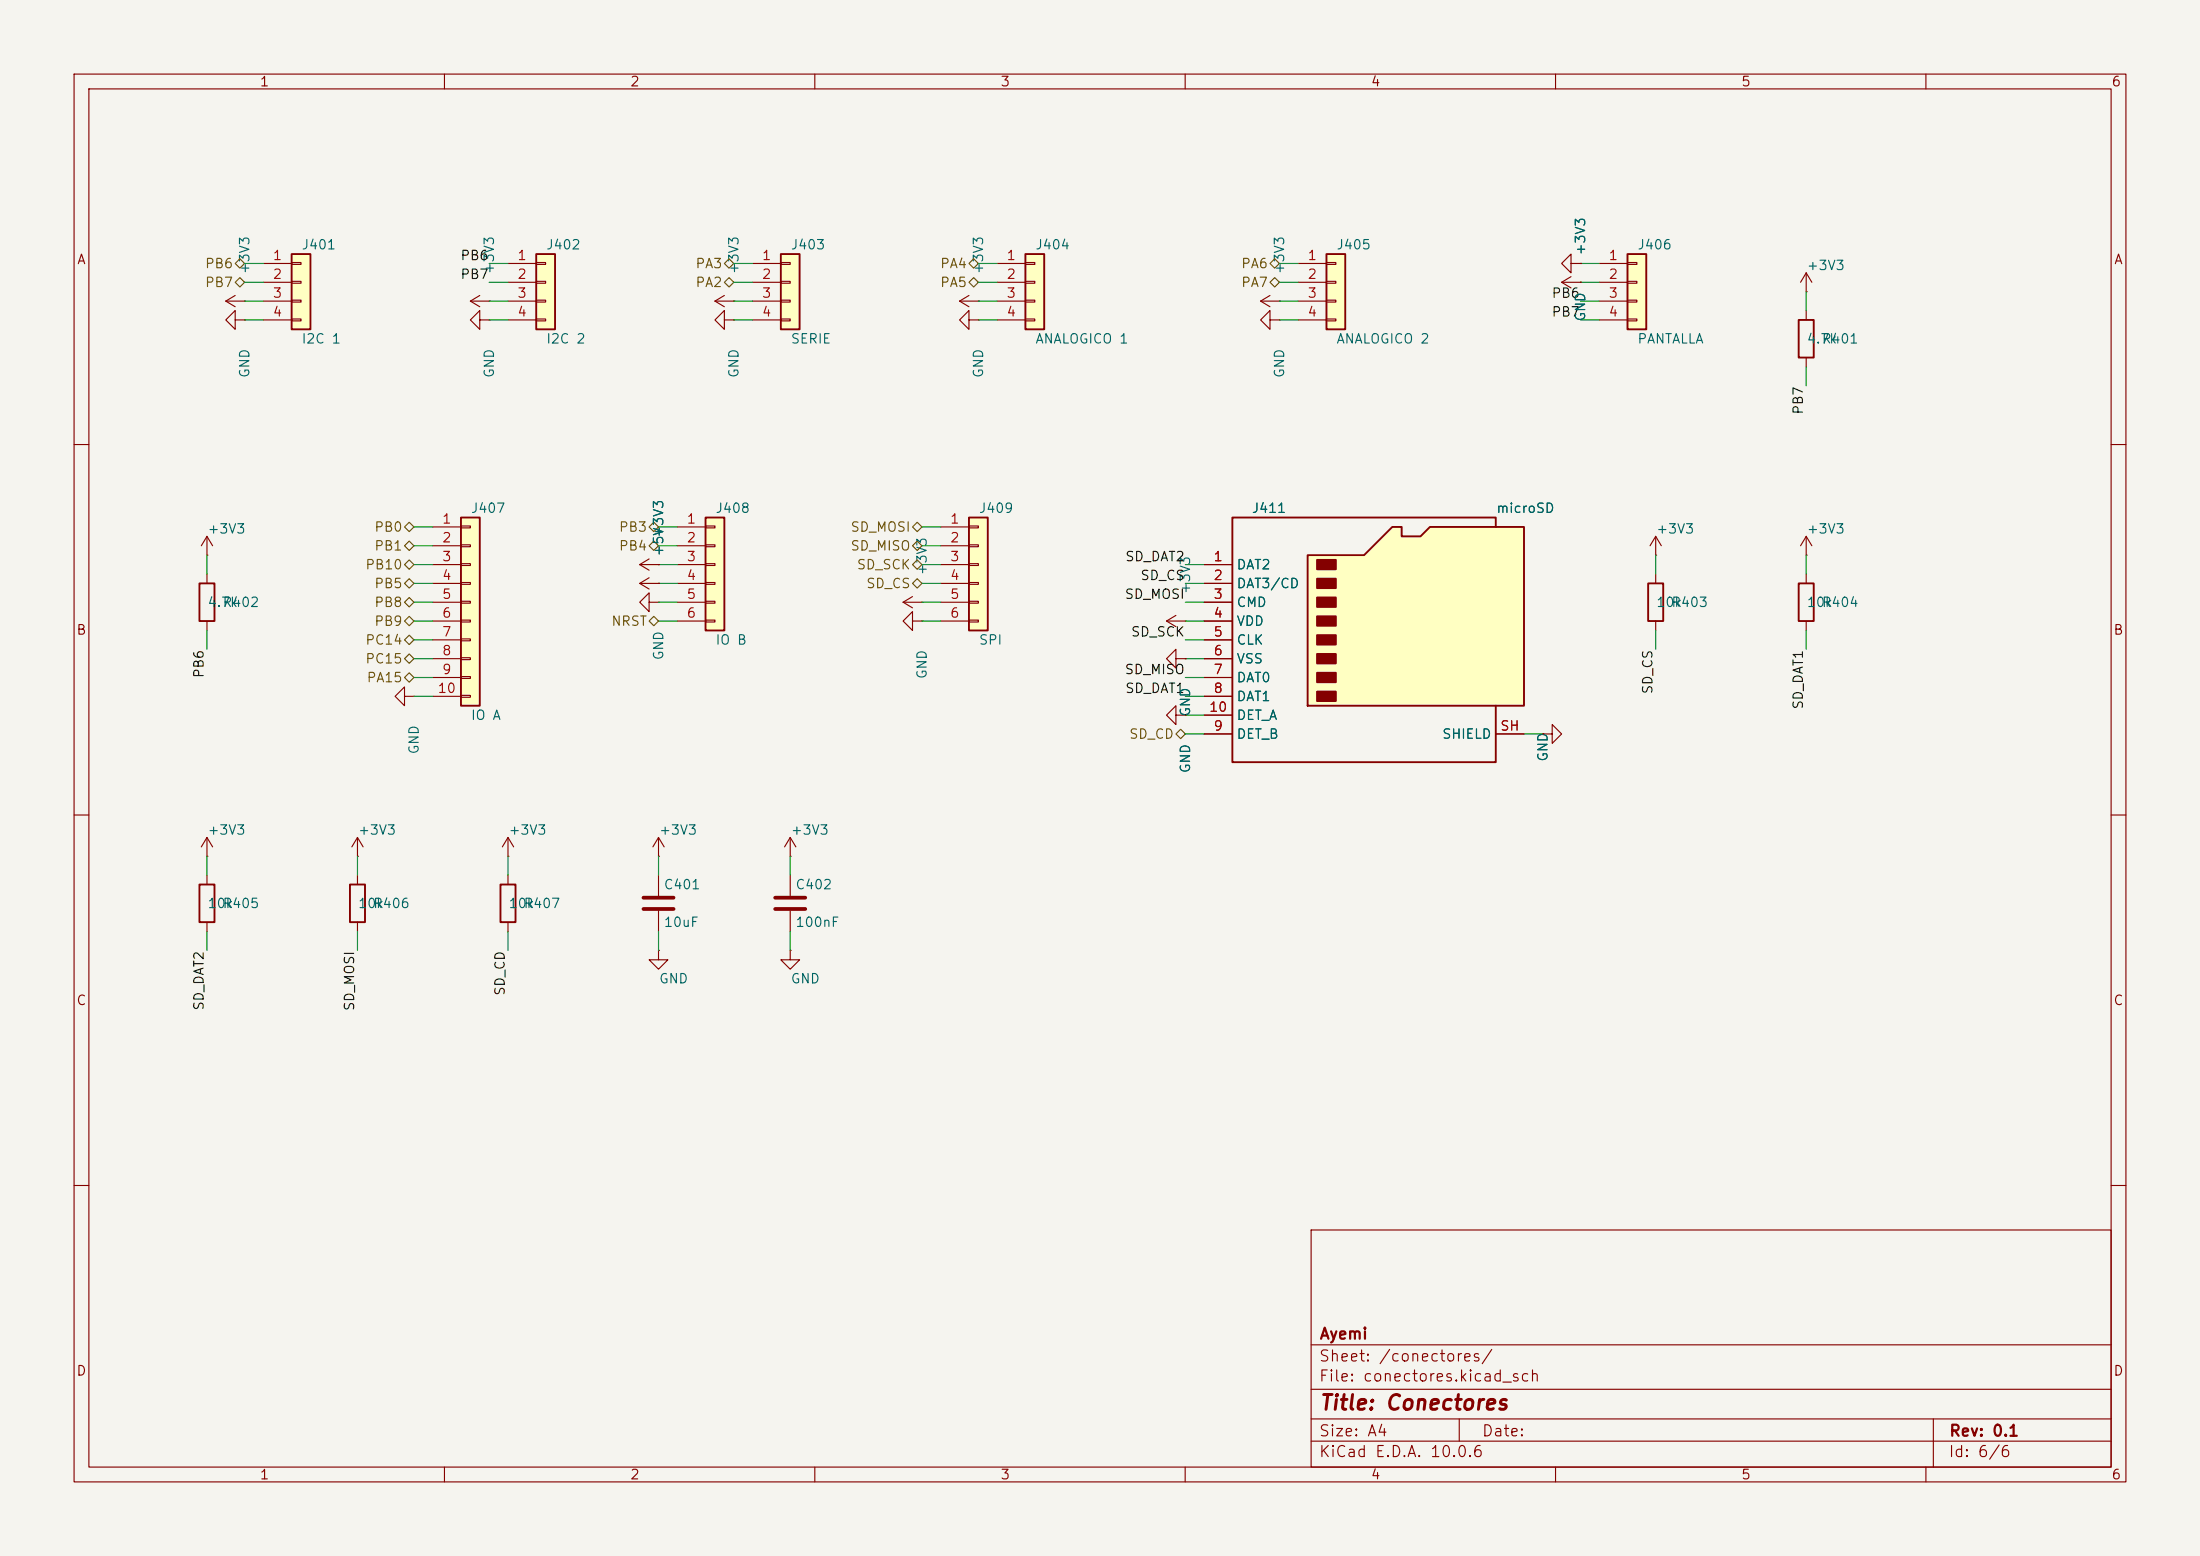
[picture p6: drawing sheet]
<svg xmlns="http://www.w3.org/2000/svg" width="297mm" height="210mm" viewBox="0 0 297 210" stroke-linecap="round" stroke-linejoin="round" font-family="sans-serif">
<path d="M0 0h297v210h-297z" fill="#f5f4ef" stroke="#f5f4ef" stroke-width=".14"/>
<g fill="none" stroke="#840000" stroke-width=".15">
<path d="M10 10h277v190h-277zM12 12h273v186h-273zM60 10v2M110 10v2M160 10v2M210 10v2M260 10v2M64.8 39.9l-1.3 .7M243.8 39.4h.1M243.8 36.8l-.7 1.3M243.8 36.8l.8 1.3M243.8 36.8v2.6"/>
<path d="M63.5 40.6l1.3 .8M63.5 40.6h2.5M66 40.6h.1M10 60h2M223.5 74.9h.1M223.5 72.4l-.7 1.3M223.5 72.4l.8 1.3M223.5 72.4v2.5M223.5 77.5v1.2M285 60h2M223.5 83.8v1.3M10 110h2"/>
<path d="M68.6 115.6h.1M68.6 113l-.8 1.3M68.6 113l.7 1.3M68.6 113v2.6M88.9 115.6h.1M88.9 113v2.6M88.9 118.1v2.8M88.9 113l-.8 1.3M88.9 113l.8 1.3M106.7 118.1v2.8M285 110h2M88.9 128.3v1.2h1.3l-1.3 1.3-1.3-1.3h1.3"/>
<path d="M88.9 128.3h.1M88.9 122.9v2.8M106.7 122.9v2.8M10 160h2M177 166h108v32h-108zM285 160h2M60 198v2M110 198v2M160 198v2M177 194.5h108M177 191.5h108M177 187.5h108"/>
<path d="M177 181.5h108M197 191.5v3M210 198v2M260 198v2M261 191.5v6.5"/>
</g>
<path d="M86.9 121.2h4M86.9 122.7h4M104.6 121.2h4.1M104.6 122.7h4.1" fill="none" stroke="#840000" stroke-width=".51"/>
<path d="M222.5 78.7h2v5.1h-2z" fill="none" stroke="#840000" stroke-width=".25"/>
<path d="M72.4 34.3h2.5v10.2h-2.5z" fill="#ffffc2"/>
<path d="M72.4 34.3h2.5v10.2h-2.5zM242.8 43.2h2.1v5.1h-2.1z" fill="none" stroke="#840000" stroke-width=".25"/>
<g fill="none" stroke="#840000" stroke-width=".15">
<path d="M68.6 35.6h3.8M68.6 38.1h3.8M72.4 35.4h1.3v.3h-1.3zM72.4 38h1.3v.2h-1.3zM210.8 38.1h2.6M210.8 38.1l1.3 .8M212.1 37.3l-1.3 .8M213.4 38.1h.1M68.6 40.6h3.8M68.6 43.2h3.8M72.4 40.5h1.3v.3h-1.3zM72.4 43.1h1.3v.2h-1.3z"/>
<path d="M243.8 41.9v1.3M243.8 48.3v1.2M106.7 115.6h.1M106.7 113l-.8 1.3M106.7 113l.7 1.3M106.7 113v2.6"/>
</g>
<path d="M39.4 34.3h2.5v10.2h-2.5z" fill="#ffffc2"/>
<path d="M39.4 34.3h2.5v10.2h-2.5zM26.9 78.7h2.1v5.1h-2.1zM242.8 78.7h2.1v5.1h-2.1z" fill="none" stroke="#840000" stroke-width=".25"/>
<g fill="none" stroke="#840000" stroke-width=".15">
<path d="M31.7 39.9l-1.2 .7M35.6 35.6h3.8M35.6 38.1h3.8M39.4 35.4h1.2v.3h-1.2zM39.4 38h1.2v.2h-1.2zM97.8 39.9l-1.3 .7M171.4 39.9l-1.2 .7M212.1 35.6v-1.3l-1.3 1.3 1.3 1.2v-1.2h1.3M213.4 35.6h.1M30.5 40.6h2.5M30.5 40.6l1.2 .8M31.7 43.2v-1.3l-1.2 1.3 1.2 1.3v-1.3h1.3"/>
<path d="M33 40.6h.1M33 43.2h.1M35.6 40.6h3.8M35.6 43.2h3.8M39.4 40.5h1.2v.3h-1.2zM39.4 43.1h1.2v.2h-1.2zM96.5 40.6h2.6M96.5 40.6l1.3 .8M99.1 40.6h.1M170.2 40.6h2.5M170.2 40.6l1.2 .8M172.7 40.6h.1"/>
<path d="M27.9 74.9h.1M27.9 72.4v2.5M27.9 77.5v1.2M27.9 72.4l-.7 1.3M27.9 72.4l.8 1.3M243.8 74.9h.1M243.8 72.4l-.7 1.3M243.8 72.4l.8 1.3M243.8 72.4v2.5M243.8 77.5v1.2M27.9 83.8v1.3M243.8 83.8v1.3"/>
<path d="M106.7 128.3v1.2h1.2l-1.2 1.3-1.3-1.3h1.3M106.7 128.3h.1"/>
</g>
<path d="M179.1 34.3h2.5v10.2h-2.5z" fill="#ffffc2"/>
<path d="M179.1 34.3h2.5v10.2h-2.5z" fill="none" stroke="#840000" stroke-width=".25"/>
<path d="M175.3 35.6h3.8M175.3 38.1h3.8M179.1 35.4h1.2v.3h-1.2zM179.1 38h1.2v.2h-1.2zM97.8 43.2v-1.3l-1.3 1.3 1.3 1.3v-1.3h1.3M99.1 43.2h.1M171.4 43.2v-1.3l-1.2 1.3 1.2 1.3v-1.3h1.3M172.7 43.2h.1M175.3 40.6h3.8M175.3 43.2h3.8M179.1 40.5h1.2v.3h-1.2zM179.1 43.1h1.2v.2h-1.2z" fill="none" stroke="#840000" stroke-width=".15"/>
<path d="M176.5 74.9h7.6l3.9-3.8h1.2v1.3h2.6l1.2-1.3h12.7v24.2h-29.2z" fill="#ffffc2"/>
<path d="M176.5 74.9h7.6l3.9-3.8h1.2v1.3h2.6l1.2-1.3h12.7v24.2h-29.2zM201.9 71.1v-1.2h-35.5v33h35.5v-7.6" fill="none" stroke="#840000" stroke-width=".25"/>
<g fill="#840000" stroke="#840000" stroke-width=".25">
<path d="M177.8 75.6h2.5v1.2h-2.5z"/>
<path d="M177.8 78.1h2.5v1.3h-2.5z"/>
<path d="M177.8 80.6h2.5v1.3h-2.5z"/>
<path d="M177.8 83.2h2.5v1.3h-2.5z"/>
<path d="M177.8 85.7h2.5v1.3h-2.5z"/>
<path d="M177.8 88.3h2.5v1.2h-2.5z"/>
<path d="M177.8 90.8h2.5v1.3h-2.5z"/>
<path d="M177.8 93.3h2.5v1.3h-2.5z"/>
</g>
<g fill="none" stroke="#840000" stroke-width=".15">
<path d="M162.6 76.2h3.8M162.6 78.7h3.8M162.6 81.3h3.8M162.6 83.8h3.8M162.6 86.4h3.8M162.6 88.9h3.8M162.6 91.4h3.8M162.6 94h3.8M162.6 99.1h3.8M162.6 96.5h3.8M201.9 99.1h3.8M208.3 99.1h1.2v-1.3l1.3 1.3-1.3 1.2v-1.2"/>
<path d="M208.3 99.1h.1"/>
</g>
<path d="M62.2 69.9h2.6v25.4h-2.6z" fill="#ffffc2"/>
<path d="M62.2 69.9h2.6v25.4h-2.6z" fill="none" stroke="#840000" stroke-width=".25"/>
<g fill="none" stroke="#840000" stroke-width=".15">
<path d="M58.4 71.1h3.8M58.4 73.7h3.8M58.4 76.2h3.8M58.4 78.7h3.8M62.2 71h1.3v.2h-1.3zM62.2 73.5h1.3v.3h-1.3zM62.2 76.1h1.3v.2h-1.3zM62.2 78.6h1.3v.3h-1.3zM54.6 94v-1.3l-1.3 1.3 1.3 1.3v-1.3h1.3M55.9 94h.1M58.4 81.3h3.8M58.4 83.8h3.8"/>
<path d="M58.4 86.4h3.8M58.4 88.9h3.8M58.4 91.4h3.8M58.4 94h3.8M62.2 81.2h1.3v.2h-1.3zM62.2 83.7h1.3v.2h-1.3zM62.2 86.2h1.3v.3h-1.3zM62.2 88.8h1.3v.2h-1.3zM62.2 91.3h1.3v.3h-1.3zM62.2 93.9h1.3v.2h-1.3z"/>
</g>
<path d="M95.2 69.9h2.6v15.2h-2.6z" fill="#ffffc2"/>
<path d="M95.2 69.9h2.6v15.2h-2.6z" fill="none" stroke="#840000" stroke-width=".25"/>
<g fill="none" stroke="#840000" stroke-width=".15">
<path d="M86.4 76.2h2.5M86.4 78.7h2.5M86.4 76.2l1.2 .8M86.4 78.7l1.2 .8M87.6 75.4l-1.2 .8M87.6 78l-1.2 .7M88.9 76.2h.1M88.9 78.7h.1M91.4 71.1h3.8M91.4 73.7h3.8M91.4 76.2h3.8M91.4 78.7h3.8"/>
<path d="M95.2 71h1.3v.2h-1.3zM95.2 73.5h1.3v.3h-1.3zM95.2 76.1h1.3v.2h-1.3zM95.2 78.6h1.3v.3h-1.3zM87.6 81.3v-1.3l-1.2 1.3 1.2 1.3v-1.3h1.3M88.9 81.3h.1M91.4 81.3h3.8M91.4 83.8h3.8M95.2 81.2h1.3v.2h-1.3zM95.2 83.7h1.3v.2h-1.3z"/>
</g>
<path d="M105.4 34.3h2.5v10.2h-2.5z" fill="#ffffc2"/>
<path d="M105.4 34.3h2.5v10.2h-2.5z" fill="none" stroke="#840000" stroke-width=".25"/>
<g fill="none" stroke="#840000" stroke-width=".15">
<path d="M101.6 35.6h3.8M101.6 38.1h3.8M105.4 35.4h1.3v.3h-1.3zM105.4 38h1.3v.2h-1.3zM130.8 39.9l-1.3 .7M64.8 43.2v-1.3l-1.3 1.3 1.3 1.3v-1.3h1.2M66 43.2h.1M101.6 40.6h3.8M101.6 43.2h3.8M105.4 40.5h1.3v.3h-1.3zM105.4 43.1h1.3v.2h-1.3zM129.5 40.6h2.6"/>
<path d="M129.5 40.6l1.3 .8M132.1 40.6h.1M121.9 81.3l1.3 .7M121.9 81.3h2.6M123.2 83.8v-1.2l-1.3 1.2 1.3 1.3v-1.3h1.3M123.2 80.5l-1.3 .8M124.5 81.3h.1M124.5 83.8h.1"/>
</g>
<path d="M138.4 34.3h2.6v10.2h-2.6z" fill="#ffffc2"/>
<path d="M138.4 34.3h2.6v10.2h-2.6zM26.9 119.4h2.1v5.1h-2.1z" fill="none" stroke="#840000" stroke-width=".25"/>
<path d="M134.6 35.6h3.8M134.6 38.1h3.8M138.4 35.4h1.3v.3h-1.3zM138.4 38h1.3v.2h-1.3zM134.6 40.6h3.8M134.6 43.2h3.8M138.4 40.5h1.3v.3h-1.3zM138.4 43.1h1.3v.2h-1.3zM27.9 118.1v1.3M27.9 124.5v1.2" fill="none" stroke="#840000" stroke-width=".15"/>
<path d="M130.8 69.9h2.5v15.2h-2.5z" fill="#ffffc2"/>
<path d="M130.8 69.9h2.5v15.2h-2.5zM47.2 119.4h2.1v5.1h-2.1z" fill="none" stroke="#840000" stroke-width=".25"/>
<g fill="none" stroke="#840000" stroke-width=".15">
<path d="M130.8 43.2v-1.3l-1.3 1.3 1.3 1.3v-1.3h1.3M132.1 43.2h.1M127 71.1h3.8M127 73.7h3.8M127 76.2h3.8M127 78.7h3.8M130.8 71h1.3v.2h-1.3zM130.8 73.5h1.3v.3h-1.3zM130.8 76.1h1.3v.2h-1.3zM130.8 78.6h1.3v.3h-1.3zM127 81.3h3.8M127 83.8h3.8"/>
<path d="M130.8 81.2h1.3v.2h-1.3zM130.8 83.7h1.3v.2h-1.3zM157.5 83.8h2.5M157.5 83.8l1.2 .8M158.7 96.5v-1.2l-1.2 1.2 1.2 1.3v-1.3h1.3M158.7 88.9v-1.3l-1.2 1.3 1.2 1.3v-1.3h1.3M158.7 83.1l-1.2 .7M160 96.5h.1M160 88.9h.1M160 83.8h.1M27.9 115.6h.1M27.9 113l-.7 1.3"/>
<path d="M27.9 113l.8 1.3M27.9 113v2.6M48.3 115.6h.1M48.3 113v2.6M48.3 118.1v1.3M48.3 113l-.8 1.3M48.3 113l.7 1.3M48.3 124.5v1.2"/>
</g>
<path d="M219.7 34.3h2.5v10.2h-2.5z" fill="#ffffc2"/>
<path d="M219.7 34.3h2.5v10.2h-2.5zM67.6 119.4h2v5.1h-2z" fill="none" stroke="#840000" stroke-width=".25"/>
<g fill="none" stroke="#840000" stroke-width=".15">
<path d="M213.4 35.6h.1M213.4 38.1h.1M215.9 35.6h3.8M215.9 38.1h3.8M219.7 35.4h1.3v.3h-1.3zM219.7 38h1.3v.2h-1.3zM215.9 40.6h3.8M215.9 43.2h3.8M219.7 40.5h1.3v.3h-1.3zM219.7 43.1h1.3v.2h-1.3zM88.9 76.2h.1M88.9 78.7h.1"/>
<path d="M162.6 76.2h3.8M162.6 78.7h3.8M160 88.9h.1M160 96.5h.1M162.6 81.3h3.8M162.6 83.8h3.8M162.6 86.4h3.8M162.6 88.9h3.8M162.6 91.4h3.8M162.6 94h3.8M162.6 99.1h3.8M162.6 96.5h3.8"/>
<path d="M201.9 99.1h3.8M208.3 99.1h.1M68.6 118.1v1.3M68.6 124.5v1.2"/>
</g>
<g fill="none" stroke="#725600" stroke-width=".15">
<path d="M31.7 38.1l.7-.6 .6 .6-.6 .6zM31.7 35.6l.7-.7 .6 .7-.6 .6zM97.8 35.6l.6-.7 .7 .7-.7 .6zM97.8 38.1l.6-.6 .7 .6-.7 .6zM130.8 35.6l.6-.7 .7 .7-.7 .6zM130.8 38.1l.6-.6 .7 .6-.7 .6zM171.4 35.6l.7-.7 .6 .7-.6 .6zM171.4 38.1l.7-.6 .6 .6-.6 .6zM54.6 73.7l.6-.7 .7 .7-.7 .6zM54.6 76.2l.6-.6 .7 .6-.7 .6zM54.6 78.7l.6-.6 .7 .6-.7 .7zM54.6 71.1l.6-.6 .7 .6-.7 .7z"/>
<path d="M87.6 71.1l.7-.6 .6 .6-.6 .7zM87.6 73.7l.7-.7 .6 .7-.6 .6zM123.2 71.1l.6-.6 .7 .6-.7 .7zM123.2 73.7l.6-.7 .7 .7-.7 .6zM123.2 76.2l.6-.6 .7 .6-.7 .6zM123.2 78.7l.6-.6 .7 .6-.7 .7zM54.6 81.3l.6-.7 .7 .7-.7 .6zM54.6 83.8l.6-.6 .7 .6-.7 .7zM54.6 86.4l.6-.7 .7 .7-.7 .6zM54.6 88.9l.6-.6 .7 .6-.7 .6zM54.6 91.4l.6-.6 .7 .6-.7 .7zM87.6 83.8l.7-.6 .6 .6-.6 .7z"/>
<path d="M159.4 98.4l.6 .7-.6 .6-.7-.6z"/>
</g>
<g fill="none" stroke="#009600" stroke-width=".15">
<path d="M33 38.1h2.6M33 35.6h2.6M66 38.1h2.6M66 35.6h2.6M99.1 38.1h2.5M99.1 35.6h2.5M132.1 38.1h2.5M132.1 35.6h2.5M172.7 38.1h2.6M172.7 35.6h2.6M213.4 38.1h2.5M213.4 35.6h2.5"/>
<path d="M243.8 39.4v2.5M33 40.6h2.6M33 43.2h2.6M66 40.6h2.6M66 43.2h2.6M99.1 40.6h2.5M99.1 43.2h2.5M132.1 40.6h2.5M132.1 43.2h2.5M172.7 40.6h2.6M172.7 43.2h2.6M213.4 40.6h2.5"/>
<path d="M213.4 43.2h2.5M243.8 49.5v2.6M27.9 74.9v2.6M55.9 73.7h2.5M55.9 76.2h2.5M55.9 78.7h2.5M55.9 71.1h2.5M88.9 73.7h2.5M88.9 76.2h2.5M88.9 78.7h2.5M88.9 71.1h2.5M124.5 73.7h2.5"/>
<path d="M124.5 76.2h2.5M124.5 78.7h2.5M124.5 71.1h2.5M160 76.2h2.6M160 78.7h2.6M223.5 74.9v2.6M243.8 74.9v2.6M27.9 85.1v2.5M55.9 83.8h2.5M55.9 86.4h2.5M55.9 94h2.5M55.9 81.3h2.5"/>
<path d="M55.9 88.9h2.5M55.9 91.4h2.5M88.9 83.8h2.5M88.9 81.3h2.5M124.5 83.8h2.5M124.5 81.3h2.5M160 83.8h2.6M160 99.1h2.6M160 86.4h2.6M160 94h2.6M160 81.3h2.6M160 88.9h2.6"/>
<path d="M160 96.5h2.6M160 91.4h2.6M205.7 99.1h2.6M223.5 85.1v2.5M243.8 85.1v2.5M27.9 115.6v2.5M48.3 115.6v2.5M68.6 115.6v2.5M88.9 115.6v2.5M106.7 115.6v2.5M27.9 125.7v2.6M48.3 125.7v2.6"/>
<path d="M68.6 125.7v2.6M88.9 125.7v2.6M106.7 125.7v2.6"/>
</g>
<text font-size="2" fill="#840000" x="178" y="190.8">Title: Conectores</text>
<g font-size="1.5" fill="#840000">
<text x="178" y="184.1">Sheet: /conectores/</text>
<text x="178" y="181.1">Ayemi</text>
<text x="178" y="186.8">File: conectores.kicad_sch</text>
<text x="178" y="197">KiCad E.D.A. 10.0.6</text>
<text x="178" y="194.2">Size: A4</text>
<text x="200" y="194.2">Date:</text>
<text x="263" y="197">Id: 6/6</text>
<text x="263" y="194.2">Rev: 0.1</text>
</g>
<g font-size="1.3" fill="#840000">
<text x="35" y="12">1</text>
<text x="85" y="12">2</text>
<text x="135" y="12">3</text>
<text x="185" y="12">4</text>
<text x="235" y="12">5</text>
<text x="285" y="12">6</text>
<text x="10.3" y="36">A</text>
<text x="285.3" y="36">A</text>
<text x="10.2" y="86">B</text>
<text x="285.2" y="86">B</text>
<text x="10.2" y="136">C</text>
<text x="285.2" y="136">C</text>
<text x="10.2" y="186">D</text>
<text x="285.2" y="186">D</text>
<text x="35" y="200">1</text>
<text x="85" y="200">2</text>
<text x="135" y="200">3</text>
<text x="185" y="200">4</text>
<text x="235" y="200">5</text>
<text x="285" y="200">6</text>
</g>
<g font-size="1.3" fill="#a90000">
<text x="36.7" y="35.4">1</text>
<text x="69.8" y="35.4">1</text>
<text x="102.8" y="35.4">1</text>
<text x="135.8" y="35.4">1</text>
<text x="176.4" y="35.4">1</text>
<text x="217.1" y="35.4">1</text>
<text x="36.7" y="38">2</text>
<text x="36.7" y="40.5">3</text>
<text x="69.8" y="38">2</text>
<text x="69.8" y="40.5">3</text>
<text x="102.8" y="38">2</text>
<text x="102.8" y="40.5">3</text>
<text x="135.8" y="38">2</text>
<text x="135.8" y="40.5">3</text>
<text x="176.4" y="38">2</text>
<text x="176.4" y="40.5">3</text>
<text x="217.1" y="38">2</text>
<text x="217.1" y="40.5">3</text>
<text x="36.7" y="43">4</text>
<text x="69.8" y="43">4</text>
<text x="102.8" y="43">4</text>
<text x="135.8" y="43">4</text>
<text x="176.4" y="43">4</text>
<text x="217.1" y="43">4</text>
<text x="59.6" y="71">1</text>
<text x="92.6" y="71">1</text>
<text x="128.2" y="71">1</text>
<text x="59.6" y="73.5">2</text>
<text x="59.6" y="76.1">3</text>
<text x="92.6" y="73.5">2</text>
<text x="92.6" y="76.1">3</text>
<text x="128.2" y="73.5">2</text>
<text x="128.2" y="76.1">3</text>
<text x="163.7" y="76.1">1</text>
<text x="59.6" y="78.6">4</text>
<text x="59.6" y="81.1">5</text>
<text x="59.6" y="83.7">6</text>
<text x="92.6" y="78.6">4</text>
<text x="92.6" y="81.1">5</text>
<text x="92.6" y="83.7">6</text>
<text x="128.2" y="78.6">4</text>
<text x="128.2" y="81.1">5</text>
<text x="128.2" y="83.7">6</text>
<text x="163.7" y="78.6">2</text>
<text x="163.7" y="81.1">3</text>
<text x="163.7" y="83.7">4</text>
<text x="59.6" y="86.2">7</text>
<text x="59.6" y="88.8">8</text>
<text x="163.7" y="86.2">5</text>
<text x="163.7" y="88.8">6</text>
<text x="59" y="93.8">10</text>
<text x="59.6" y="91.3">9</text>
<text x="163.7" y="91.3">7</text>
<text x="163.7" y="93.8">8</text>
<text x="163.1" y="96.4">10</text>
<text x="163.7" y="98.9">9</text>
<text x="202.4" y="98.9">SH</text>
</g>
<g font-size="1.3" fill="#006464">
<text x="40.6" y="34">J401</text>
<text x="73.6" y="34">J402</text>
<text x="106.7" y="34">J403</text>
<text x="139.7" y="34">J404</text>
<text x="180.3" y="34">J405</text>
<text x="214.3" y="34.6" transform="rotate(-90 214.3 34.6)">+3V3</text>
<text x="221" y="34">J406</text>
<text x="34" y="37.1" transform="rotate(-90 34 37.1)">+3V3</text>
<text x="67" y="37.1" transform="rotate(-90 67 37.1)">+3V3</text>
<text x="100" y="37.1" transform="rotate(-90 100 37.1)">+3V3</text>
<text x="133" y="37.1" transform="rotate(-90 133 37.1)">+3V3</text>
<text x="173.7" y="37.1" transform="rotate(-90 173.7 37.1)">+3V3</text>
<text x="243.8" y="36.8">+3V3</text>
<text x="40.6" y="46.7">I2C 1</text>
<text x="73.6" y="46.7">I2C 2</text>
<text x="106.7" y="46.7">SERIE</text>
<text x="139.7" y="46.7">ANALOGICO 1</text>
<text x="180.3" y="46.7">ANALOGICO 2</text>
<text x="214.3" y="43.5" transform="rotate(-90 214.3 43.5)">GND</text>
<text x="221" y="46.7">PANTALLA</text>
<text x="243.8" y="46.7">4.7k</text>
<text x="245.9" y="46.7">R401</text>
<text x="34" y="51.1" transform="rotate(-90 34 51.1)">GND</text>
<text x="67" y="51.1" transform="rotate(-90 67 51.1)">GND</text>
<text x="100" y="51.1" transform="rotate(-90 100 51.1)">GND</text>
<text x="133" y="51.1" transform="rotate(-90 133 51.1)">GND</text>
<text x="173.7" y="51.1" transform="rotate(-90 173.7 51.1)">GND</text>
<text x="63.5" y="69.5">J407</text>
<text x="96.5" y="69.5">J408</text>
<text x="132.1" y="69.5">J409</text>
<text x="168.9" y="69.5">J411</text>
<text x="201.9" y="69.5">microSD</text>
<text x="27.9" y="72.3">+3V3</text>
<text x="89.9" y="75.2" transform="rotate(-90 89.9 75.2)">+5V</text>
<text x="89.9" y="72.7" transform="rotate(-90 89.9 72.7)">+3V3</text>
<text x="125.4" y="77.7" transform="rotate(-90 125.4 77.7)">+3V3</text>
<text x="166.9" y="77.2">DAT2</text>
<text x="223.5" y="72.3">+3V3</text>
<text x="243.8" y="72.3">+3V3</text>
<text x="27.9" y="82.2">4.7k</text>
<text x="30" y="82.2">R402</text>
<text x="161" y="80.3" transform="rotate(-90 161 80.3)">+3V3</text>
<text x="166.9" y="79.7">DAT3/CD</text>
<text x="166.9" y="82.2">CMD</text>
<text x="223.5" y="82.2">10k</text>
<text x="225.5" y="82.2">R403</text>
<text x="243.8" y="82.2">10k</text>
<text x="245.9" y="82.2">R404</text>
<text x="89.9" y="89.2" transform="rotate(-90 89.9 89.2)">GND</text>
<text x="96.5" y="87.3">IO B</text>
<text x="132.1" y="87.3">SPI</text>
<text x="166.9" y="84.8">VDD</text>
<text x="166.9" y="87.3">CLK</text>
<text x="166.9" y="89.9">VSS</text>
<text x="125.4" y="91.7" transform="rotate(-90 125.4 91.7)">GND</text>
<text x="166.9" y="92.4">DAT0</text>
<text x="166.9" y="94.9">DAT1</text>
<text x="56.8" y="101.9" transform="rotate(-90 56.8 101.9)">GND</text>
<text x="63.5" y="97.5">IO A</text>
<text x="161" y="96.8" transform="rotate(-90 161 96.8)">GND</text>
<text x="166.9" y="100">DET_B</text>
<text x="166.9" y="97.5">DET_A</text>
<text x="194.6" y="100">SHIELD</text>
<text x="161" y="104.4" transform="rotate(-90 161 104.4)">GND</text>
<text x="209.2" y="102.9" transform="rotate(-90 209.2 102.9)">GND</text>
<text x="27.9" y="113">+3V3</text>
<text x="48.2" y="113">+3V3</text>
<text x="68.6" y="113">+3V3</text>
<text x="88.9" y="113">+3V3</text>
<text x="106.7" y="113">+3V3</text>
<text x="27.9" y="122.9">10k</text>
<text x="30" y="122.9">R405</text>
<text x="48.2" y="122.9">10k</text>
<text x="50.3" y="122.9">R406</text>
<text x="68.6" y="122.9">10k</text>
<text x="70.6" y="122.9">R407</text>
<text x="89.5" y="120.3">C401</text>
<text x="89.5" y="125.4">10uF</text>
<text x="107.3" y="120.3">C402</text>
<text x="107.3" y="125.4">100nF</text>
<text x="88.9" y="133">GND</text>
<text x="106.7" y="133">GND</text>
</g>
<g font-size="1.3" fill="#0f0f0f">
<text x="62.1" y="35.4">PB6</text>
<text x="62.1" y="38">PB7</text>
<text x="209.4" y="40.5">PB6</text>
<text x="209.4" y="43.1">PB7</text>
<text x="243.7" y="56" transform="rotate(-90 243.7 56)">PB7</text>
<text x="151.8" y="76.1">SD_DAT2</text>
<text x="151.7" y="81.2">SD_MOSI</text>
<text x="153.9" y="78.6">SD_CS</text>
<text x="152.6" y="86.2">SD_SCK</text>
<text x="27.8" y="91.6" transform="rotate(-90 27.8 91.6)">PB6</text>
<text x="151.7" y="91.3">SD_MISO</text>
<text x="151.8" y="93.9">SD_DAT1</text>
<text x="223.4" y="93.8" transform="rotate(-90 223.4 93.8)">SD_CS</text>
<text x="243.7" y="95.8" transform="rotate(-90 243.7 95.8)">SD_DAT1</text>
<text x="27.8" y="136.5" transform="rotate(-90 27.8 136.5)">SD_DAT2</text>
<text x="48.1" y="136.5" transform="rotate(-90 48.1 136.5)">SD_MOSI</text>
<text x="68.5" y="134.5" transform="rotate(-90 68.5 134.5)">SD_CD</text>
</g>
<g font-size="1.3" fill="#725600">
<text x="27.6" y="39.1">PB7</text>
<text x="27.6" y="36.5">PB6</text>
<text x="93.8" y="36.5">PA3</text>
<text x="93.8" y="39.1">PA2</text>
<text x="126.8" y="36.5">PA4</text>
<text x="126.8" y="39.1">PA5</text>
<text x="167.5" y="36.5">PA6</text>
<text x="167.5" y="39.1">PA7</text>
<text x="49.2" y="77.2">PB10</text>
<text x="50.4" y="74.6">PB1</text>
<text x="50.4" y="72.1">PB0</text>
<text x="83.5" y="72.1">PB3</text>
<text x="83.5" y="74.6">PB4</text>
<text x="114.7" y="72.1">SD_MOSI</text>
<text x="114.7" y="74.6">SD_MISO</text>
<text x="115.6" y="77.2">SD_SCK</text>
<text x="50.4" y="79.7">PB5</text>
<text x="50.4" y="82.2">PB8</text>
<text x="116.8" y="79.7">SD_CS</text>
<text x="49.2" y="87.3">PC14</text>
<text x="49.2" y="89.9">PC15</text>
<text x="50.4" y="84.8">PB9</text>
<text x="82.4" y="84.8">NRST</text>
<text x="49.4" y="92.4">PA15</text>
<text x="152.3" y="100">SD_CD</text>
</g>
</svg>
